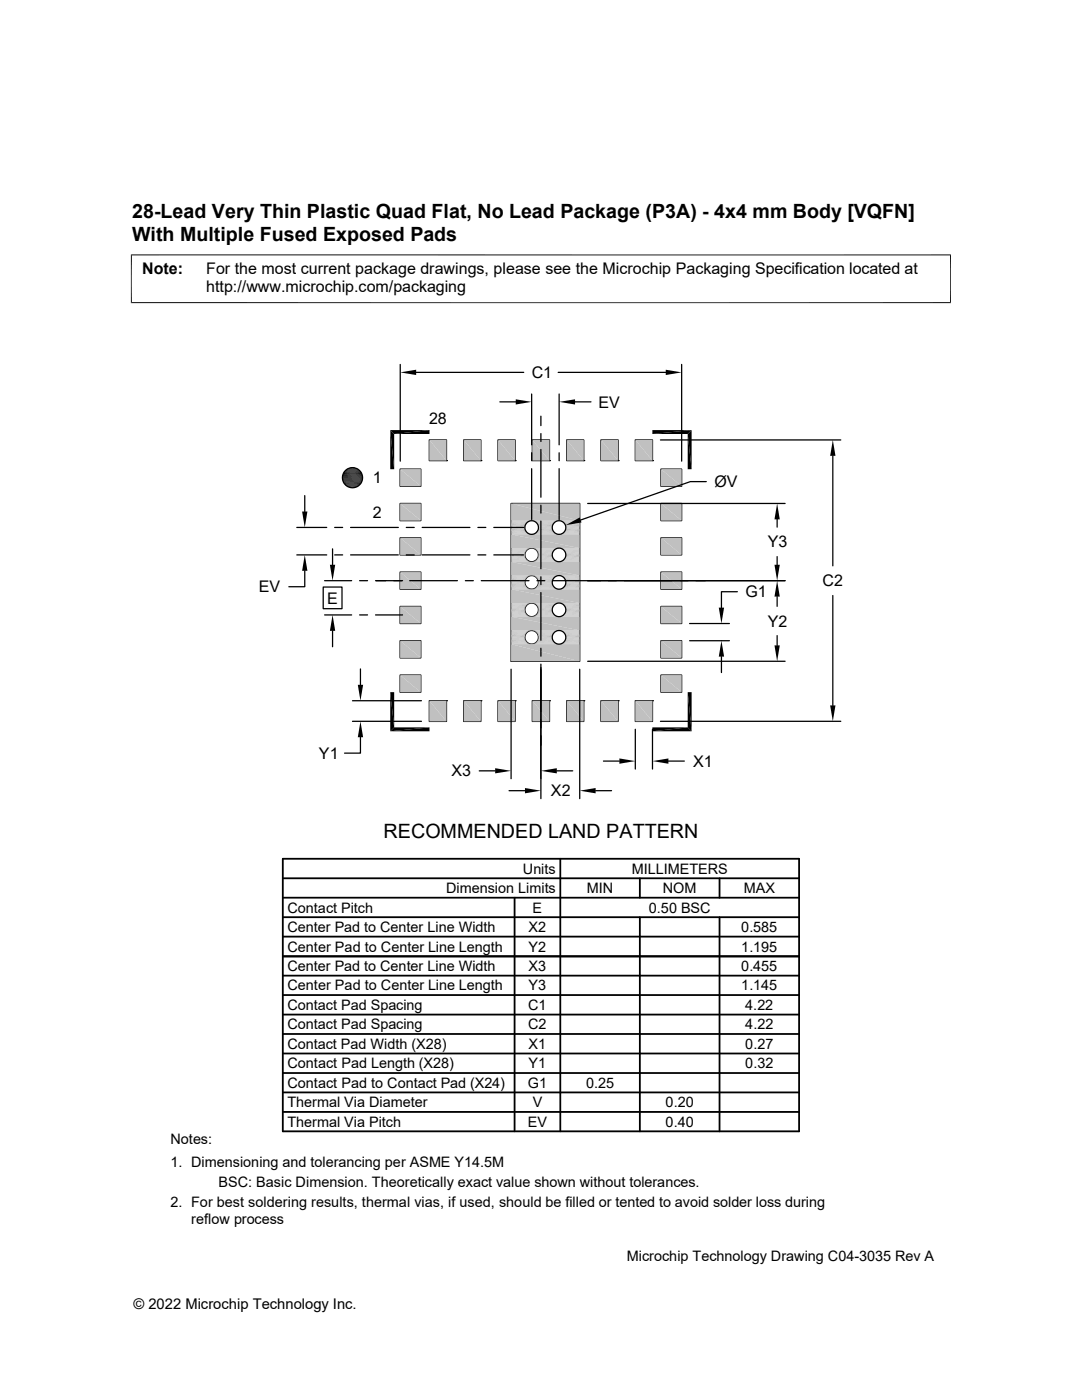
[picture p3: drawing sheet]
<svg xmlns="http://www.w3.org/2000/svg" width="216mm" height="279mm" viewBox="0 0 216 279" stroke-linecap="round" stroke-linejoin="round" font-family="sans-serif">
<g fill="none" stroke="#000" stroke-width=".25">
<path d="M79.8 93.6h4.2v3.4h-4.2zM85.7 87.8h3.4v4.1h-3.4zM89.1 91.9h.1M92.5 87.8h3.4v4.1h-3.4zM95.9 91.9h.1M99.4 87.8h3.4v4.1h-3.4zM102.8 91.9h.1M106.2 87.8h3.4v4.1h-3.4zM109.6 91.9h.1M113.1 87.8h3.4v4.1h-3.4zM116.5 91.9h.1M119.9 87.8h3.4v4.1h-3.4z"/>
<path d="M123.3 91.9h.1M126.8 87.8h3.4v4.1h-3.4zM130.2 91.9h.1M131.9 93.6h4.1v3.4h-4.1zM79.8 114.2h4.2v3.4h-4.2zM79.8 107.3h4.2v3.4h-4.2zM79.8 100.5h4.2v3.4h-4.2zM102 100.5h13.7v31.5h-13.7zM131.9 114.2h4.1v3.4h-4.1zM131.9 107.3h4.1v3.4h-4.1zM131.9 100.5h4.1v3.4h-4.1zM79.8 134.7h4.2v3.5h-4.2z"/>
<path d="M79.8 127.9h4.2v3.4h-4.2zM79.8 121h4.2v3.4h-4.2zM85.7 139.8h3.4v4.2h-3.4zM89.1 139.8h.1M92.5 139.8h3.4v4.2h-3.4zM95.9 139.8h.1M99.4 139.8h3.4v4.2h-3.4zM102 132h.1M102.8 139.8h.1M106.2 139.8h3.4v4.2h-3.4zM109.6 139.8h.1M113.1 139.8h3.4v4.2h-3.4z"/>
<path d="M116.5 139.8h.1M119.9 139.8h3.4v4.2h-3.4zM123.3 139.8h.1M126.8 139.8h3.4v4.2h-3.4zM130.2 139.8h.1M131.9 134.7h4.1v3.5h-4.1zM131.9 127.9h4.1v3.4h-4.1zM131.9 121h4.1v3.4h-4.1z"/>
<circle cx="106.1" cy="110.7" r="1.36"/>
<circle cx="106.1" cy="116.2" r="1.36"/>
<circle cx="106.1" cy="121.7" r="1.36"/>
<circle cx="106.1" cy="127.2" r="1.36"/>
</g>
<g fill="#c0c0c0">
<path d="M126.8 87.8l3.4 4.1h-3.4z"/>
<path d="M126.8 87.8h3.4v4.1z"/>
<path d="M119.9 87.8l3.4 4.1h-3.4z"/>
<path d="M119.9 87.8h3.4v4.1z"/>
<path d="M113.1 87.8l3.4 4.1h-3.4z"/>
<path d="M113.1 87.8h3.4v4.1z"/>
<path d="M106.2 87.8l3.4 4.1h-3.4z"/>
<path d="M106.2 87.8h3.4v4.1z"/>
<path d="M99.4 87.8l3.4 4.1h-3.4z"/>
<path d="M99.4 87.8h3.4v4.1z"/>
<path d="M92.5 87.8l3.4 4.1h-3.4z"/>
<path d="M92.5 87.8h3.4v4.1z"/>
<path d="M85.7 87.8l3.4 4.1h-3.4z"/>
<path d="M85.7 87.8h3.4v4.1z"/>
<path d="M131.9 93.6l4.1 3.4h-4.1z"/>
<path d="M131.9 93.6h4.1v3.4z"/>
<path d="M79.8 93.6l4.2 3.4h-4.2z"/>
<path d="M79.8 93.6h4.2v3.4z"/>
<path d="M131.9 100.5l4.1 3.4h-4.1z"/>
<path d="M131.9 100.5h4.1v3.4z"/>
<path d="M79.8 100.5l4.2 3.4h-4.2z"/>
<path d="M79.8 100.5h4.2v3.4z"/>
<path d="M102 100.5l13.7 3.4h-13.7z"/>
<path d="M102 100.5h13.7v3.4z"/>
</g>
<g fill="none" stroke="#c0c0c0" stroke-width=".2">
<path d="M102 103.9h4M102 104h3.7M102 104.1h3.5M102 104.3h3.3M102 104.4h3.1M102 106.1h3.1M102 106.3h3.3M102 106.4h3.5M102 106.5h3.7M102 106.6h4M106.2 103.9h5.2M106.2 106.6h5.2"/>
<path d="M106.4 104h4.8M106.4 106.5h4.8M106.7 104.1h4.3M106.7 106.4h4.3M106.9 104.3h3.8M106.9 106.3h3.8M107.1 106.1h3.5M107.1 104.4h3.5M111.7 103.9h4M111.7 106.6h4M111.9 104h3.8M111.9 106.5h3.8"/>
<path d="M112.2 104.1h3.5M112.2 106.4h3.5M112.4 106.3h3.3M112.4 104.3h3.3M112.6 104.4h3.1M112.6 106.1h3.1"/>
</g>
<path d="M102 104.7h2.9M102 105.4h2.7M102 105.9h2.9M107.3 104.7h3.1M107.3 105.9h3.1M107.4 105.4h2.8M112.7 105.9h3M112.7 104.7h3M112.9 105.4h2.8" fill="none" stroke="#c0c0c0" stroke-width=".23"/>
<path d="M102 104.9h2.8M102 105.2h2.7M102 105.6h2.8M107.4 105.6h2.9M107.4 104.9h2.9M107.4 105.2h2.8M112.8 104.9h2.9M112.8 105.6h2.9M112.9 105.2h2.8" fill="none" stroke="#c0c0c0" stroke-width=".25"/>
<g fill="#c0c0c0">
<path d="M102 106.6l13.7 2.8h-13.7z"/>
<path d="M102 106.6h13.7v2.8z"/>
</g>
<g fill="none" stroke="#c0c0c0" stroke-width=".2">
<path d="M102 109.4h4M102 109.5h3.7M102 109.6h3.5M102 109.7h3.3M102 109.9h3.1M106.2 109.4h5.2M106.4 109.5h4.8M106.7 109.6h4.3M106.9 109.7h3.8M107.1 109.9h3.5M111.7 109.4h4M111.9 109.5h3.8"/>
<path d="M112.2 109.6h3.5M112.4 109.7h3.3M112.6 109.9h3.1"/>
</g>
<path d="M102 110.1h2.9M102 110.4h2.8M107.3 110.1h3.1M107.4 110.4h2.9M112.7 110.1h3M112.8 110.4h2.9" fill="none" stroke="#c0c0c0" stroke-width=".23"/>
<g fill="#c0c0c0">
<path d="M131.9 107.3l4.1 3.4h-4.1z"/>
<path d="M131.9 107.3h4.1v3.4z"/>
</g>
<path d="M102 110.6h2.7M107.4 110.6h2.8M112.9 110.6h2.8" fill="none" stroke="#c0c0c0" stroke-width=".25"/>
<g fill="#c0c0c0">
<path d="M79.8 107.3l4.2 3.4h-4.2z"/>
<path d="M79.8 107.3h4.2v3.4z"/>
</g>
<path d="M102 110.9h2.7M102 111.1h2.8M107.4 111.1h2.9M107.4 110.9h2.8M112.8 111.1h2.9M112.9 110.9h2.8" fill="none" stroke="#c0c0c0" stroke-width=".25"/>
<path d="M102 111.4h2.9M102 111.6h3.1M107.1 111.6h3.5M107.3 111.4h3.1M112.6 111.6h3.1M112.7 111.4h3" fill="none" stroke="#c0c0c0" stroke-width=".21"/>
<path d="M102 111.8h3.3M102 111.9h3.5M102 112h3.7M102 112.1h4M106.2 112.1h5.2M106.4 112h4.8M106.7 111.9h4.3M106.9 111.8h3.8M111.7 112.1h4M111.9 112h3.8M112.2 111.9h3.5M112.4 111.8h3.3" fill="none" stroke="#c0c0c0" stroke-width=".2"/>
<g fill="#c0c0c0">
<path d="M102 112.1l13.7 2.8h-13.7z"/>
<path d="M102 112.1h13.7v2.8z"/>
</g>
<g fill="none" stroke="#c0c0c0" stroke-width=".2">
<path d="M102 114.9h4M102 115h3.7M102 115.1h3.5M102 115.2h3.3M102 115.4h3.1M102 117.2h3.3M102 117.4h3.5M102 117.5h3.7M102 117.6h4M106.2 114.9h5.2M106.2 117.6h5.2M106.4 115h4.8"/>
<path d="M106.4 117.5h4.8M106.7 115.1h4.3M106.7 117.4h4.3M106.9 115.2h3.8M106.9 117.2h3.8M107.1 115.4h3.5M111.7 114.9h4M111.7 117.6h4M111.9 115h3.8M111.9 117.5h3.8M112.2 115.1h3.5M112.2 117.4h3.5"/>
<path d="M112.4 117.2h3.3M112.4 115.2h3.3M112.6 115.4h3.1"/>
</g>
<path d="M102 115.6h2.9M102 115.9h2.8M107.3 115.6h3.1M107.4 115.9h2.9M112.7 115.6h3M112.8 115.9h2.9" fill="none" stroke="#c0c0c0" stroke-width=".23"/>
<path d="M102 116.1h2.7M102 116.4h2.7M102 116.6h2.8M107.4 116.6h2.9M107.4 116.4h2.8M107.4 116.1h2.8M112.8 116.6h2.9M112.9 116.4h2.8M112.9 116.1h2.8" fill="none" stroke="#c0c0c0" stroke-width=".25"/>
<path d="M102 116.8h2.9M102 117.1h3.1M107.1 117.1h3.5M107.3 116.8h3.1M112.6 117.1h3.1M112.7 116.8h3" fill="none" stroke="#c0c0c0" stroke-width=".21"/>
<g fill="#c0c0c0">
<path d="M131.9 114.2l4.1 3.4h-4.1z"/>
<path d="M131.9 114.2h4.1v3.4z"/>
<path d="M79.8 114.2l4.2 3.4h-4.2z"/>
<path d="M79.8 114.2h4.2v3.4z"/>
<path d="M102 117.6l13.7 2.8h-13.7z"/>
<path d="M102 117.6h13.7v2.8z"/>
</g>
<g fill="none" stroke="#c0c0c0" stroke-width=".2">
<path d="M102 120.4h4M102 120.4h3.7M102 120.5h3.5M102 120.7h3.3M102 122.7h3.3M102 122.9h3.5M102 123h3.7M102 123h4M106.2 120.4h5.2M106.2 123h5.2M106.4 120.4h4.8M106.4 123h4.8"/>
<path d="M106.7 120.5h4.3M106.7 122.9h4.3M106.9 120.7h3.8M106.9 122.7h3.8M111.7 120.4h4M111.7 123h4M111.9 120.4h3.8M111.9 123h3.8M112.2 120.5h3.5M112.2 122.9h3.5M112.4 122.7h3.3M112.4 120.7h3.3"/>
</g>
<path d="M102 120.9h3.1M102 122.5h3.1M107.1 122.5h3.5M107.1 120.9h3.5M112.6 120.9h3.1M112.6 122.5h3.1" fill="none" stroke="#c0c0c0" stroke-width=".21"/>
<path d="M102 121.1h2.9M102 121.3h2.8M102 122.1h2.8M102 122.3h2.9M107.3 121.1h3.1M107.3 122.3h3.1M107.4 122.1h2.9M107.4 121.3h2.9M112.7 122.3h3M112.7 121.1h3M112.8 121.3h2.9M112.8 122.1h2.9" fill="none" stroke="#c0c0c0" stroke-width=".23"/>
<path d="M102 121.6h2.7M102 121.8h2.7M107.4 121.8h2.8M107.4 121.6h2.8M112.9 121.8h2.8M112.9 121.6h2.8" fill="none" stroke="#c0c0c0" stroke-width=".25"/>
<g fill="#c0c0c0">
<path d="M131.9 121l4.1 3.4h-4.1z"/>
<path d="M131.9 121h4.1v3.4z"/>
<path d="M79.8 121l4.2 3.4h-4.2z"/>
<path d="M79.8 121h4.2v3.4z"/>
<path d="M102 123.1l13.7 2.7h-13.7z"/>
<path d="M102 123.1h13.7v2.7z"/>
</g>
<g fill="none" stroke="#c0c0c0" stroke-width=".2">
<path d="M102 125.8h4M102 125.9h3.7M102 126h3.5M102 126.2h3.3M102 128h3.1M102 128.2h3.3M102 128.3h3.5M102 128.5h3.7M102 128.5h4M106.2 125.8h5.2M106.2 128.5h5.2M106.4 125.9h4.8"/>
<path d="M106.4 128.5h4.8M106.7 126h4.3M106.7 128.3h4.3M106.9 126.2h3.8M106.9 128.2h3.8M107.1 128h3.5M111.7 125.8h4M111.7 128.5h4M111.9 125.9h3.8M111.9 128.5h3.8M112.2 126h3.5M112.2 128.3h3.5"/>
<path d="M112.4 128.2h3.3M112.4 126.2h3.3M112.6 128h3.1"/>
</g>
<path d="M102 126.4h3.1M102 126.6h2.9M107.1 126.4h3.5M107.3 126.6h3.1M112.6 126.4h3.1M112.7 126.6h3" fill="none" stroke="#c0c0c0" stroke-width=".21"/>
<path d="M102 126.8h2.8M102 127.1h2.7M102 127.3h2.7M107.4 126.8h2.9M107.4 127.3h2.8M107.4 127.1h2.8M112.8 126.8h2.9M112.9 127.3h2.8M112.9 127.1h2.8" fill="none" stroke="#c0c0c0" stroke-width=".25"/>
<path d="M102 127.6h2.8M102 127.8h2.9M107.3 127.8h3.1M107.4 127.6h2.9M112.7 127.8h3M112.8 127.6h2.9" fill="none" stroke="#c0c0c0" stroke-width=".23"/>
<g fill="#c0c0c0">
<path d="M131.9 127.9l4.1 3.4h-4.1z"/>
<path d="M131.9 127.9h4.1v3.4z"/>
<path d="M79.8 127.9l4.2 3.4h-4.2z"/>
<path d="M79.8 127.9h4.2v3.4z"/>
<path d="M102 128.5l13.7 3.5h-13.7z"/>
<path d="M102 128.5h13.7v3.5z"/>
<path d="M131.9 134.7l4.1 3.5h-4.1z"/>
<path d="M131.9 134.7h4.1v3.5z"/>
<path d="M79.8 134.7l4.2 3.5h-4.2z"/>
<path d="M79.8 134.7h4.2v3.5z"/>
<path d="M126.8 139.8l3.4 4.2h-3.4z"/>
<path d="M126.8 139.8h3.4v4.2z"/>
<path d="M119.9 139.8l3.4 4.2h-3.4z"/>
<path d="M119.9 139.8h3.4v4.2z"/>
<path d="M113.1 139.8l3.4 4.2h-3.4z"/>
<path d="M113.1 139.8h3.4v4.2z"/>
<path d="M106.2 139.8l3.4 4.2h-3.4z"/>
<path d="M106.2 139.8h3.4v4.2z"/>
<path d="M99.4 139.8l3.4 4.2h-3.4z"/>
<path d="M99.4 139.8h3.4v4.2z"/>
<path d="M92.5 139.8l3.4 4.2h-3.4z"/>
<path d="M92.5 139.8h3.4v4.2z"/>
<path d="M85.7 139.8l3.4 4.2h-3.4z"/>
<path d="M85.7 139.8h3.4v4.2z"/>
</g>
<g fill="none" stroke="#000" stroke-width=".25">
<path d="M79.9 72.7v19.3M83 74.3h21.5M106.1 78.6v10.2M111.4 74.3h21.4M111.6 78.6v10.2M136 72.7v19.3M60.8 98.9v3.2M99.7 80.2h3.2M106.1 90.4v1.5M106.1 93.5v10.2M107.9 83.1v1.8M107.9 86.5v1.6"/>
<path d="M107.9 89.7v9.5M111.6 90.4v1.5M111.6 93.5v10.2M114.7 80.2h3.2M131.8 87.8h36M140.9 96.1h-3.1l-21.9 7.7M166.2 91v21.9M59.2 110.7h6M59.2 105.3h6M60.8 113.9v3.2h-3.2M64.5 117.2h3.7v4.3h-3.7zM64.8 115.9h5.4"/>
<path d="M66.4 109.5v3.2M66.8 110.7h1.6M66.8 105.3h1.6M70 110.7h9.5M70 105.3h9.5M71.8 115.9h1.5M74.9 115.9h5.4M81.1 110.7h1.6M81.1 105.3h1.6M81.7 115.9h9.6M84.2 110.7h9.6M84.2 105.3h9.6"/>
<path d="M92.9 115.9h1.5M95.4 110.7h1.5M95.4 105.3h1.5M96 115.9h9.6M98.5 110.7h6M98.5 105.3h6M107.1 115.9h1.6M107.9 100.8v1.6M107.9 104v9.5M107.9 115.1v1.6M107.9 118.3v9.5M117.3 100.5h39.4"/>
<path d="M147.1 118.1h-3.1v3.2M155.1 103.7v1.5M155.1 111.1v1.6M155.1 119.1v1.9M156.7 115.9h-46.4M166.2 118.9v21.9M64.8 122.7h5.4M66.4 125.9v3.2M70.3 139.8h13.8M71.8 122.7h1.5M71.9 133.5v3.2M74.9 122.7h5.4"/>
<path d="M102 133.6v21.8M107.9 129.4v1.6M107.9 132.5v26.9M115.7 133.6v25.8M117.3 132h39.4M137.6 127.9h7.9M137.6 124.4h7.9M144 131v3.2M155.1 126.9v1.9M70.3 144h13.8M71.9 147.1v3.2h-3.2M95.6 153.8h3.2"/>
<path d="M101.6 157.8h3.2M111.1 153.8h3.2M118.9 157.8h3.1M120.4 151.9h3.2M126.8 145.5v8M130.2 145.5v8M131.8 144h36M133.4 151.9h3.1"/>
<circle cx="70.3" cy="95.3" r="2.01"/>
<circle cx="106.1" cy="105.3" r="1.36"/>
<circle cx="111.5" cy="110.7" r="1.36"/>
<circle cx="111.5" cy="116.2" r="1.36"/>
<circle cx="111.5" cy="105.3" r="1.36"/>
<circle cx="111.5" cy="127.2" r="1.36"/>
<circle cx="111.5" cy="121.7" r="1.36"/>
</g>
<g fill="none" stroke="#000" stroke-width=".36">
<path d="M56.4 175.3h103M56.4 171.4h103v54.4h-103zM56.4 179.2h103M102.7 179.2v46.6M111.8 171.4v54.4M127.7 175.3v3.9M143.6 175.3v3.9M56.4 186.9h103M56.4 183h103M56.4 190.8h103M56.4 190.9h103M56.4 198.6h103"/>
<path d="M56.4 194.7h103M127.7 183v42.8M143.6 183v42.8M56.4 206.4h103M56.4 210.2h103M56.4 214.1h103M56.4 202.5h103M56.4 218h103M56.4 221.9h103"/>
</g>
<g fill="#000">
<path d="M79.9 74.3l3.1-.5v1zM102.9 79.7l3.2 .5-3.2 .5zM111.6 80.2l3.1-.5v1zM132.8 73.8l3.2 .5-3.2 .5zM69.3 97.1l1.9 .1zM69.5 93.5l1.8 .1zM69.5 97.2l1.5 .1zM69.5 97.2h1.7zM69.5 93.5h1.7zM69.7 93.4l1.5 .1zM69.7 97.3h1.1zM69.7 97.3h1.3z"/>
<path d="M69.7 93.4h1.3zM69.9 93.4h1.1zM69.9 97.3h.6zM69.9 97.3h.9zM69.9 93.4h.9zM70 93.3l.8 .1zM70 97.3h.5zM70 93.3h.5zM77.9 85.8l.8 7.8h-.8zM77.9 85.8l.8 .8v7zM78.7 86.6l7-.8v.8zM77.9 85.8h7.8l-7 .8z"/>
<path d="M130.2 85.8h7.8l-7.8 .8zM130.2 86.6l7.8-.8-.8 .8zM137.2 86.6l.8 7h-.8zM137.2 86.6l.8-.8v7.8zM166.2 87.8l.5 3.2h-1zM60.3 102.1h1l-.5 3.2zM60.8 110.7l.5 3.2h-1zM65.8 112.7h1.1l-.5 3.2zM112.9 104.8l2.8-1.5 .3 1zM155.1 100.5l.5 3.2h-1.1zM154.5 112.7h1.1l-.5 3.2zM155.1 115.9l.5 3.2h-1.1z"/>
<path d="M66.4 122.7l.5 3.2h-1.1zM71.4 136.7h1.1l-.6 3.1zM144 127.9l.5 3.1h-1.1zM143.4 121.3h1.1l-.5 3.1zM154.5 128.8h1.1l-.5 3.2zM71.9 144l.6 3.1h-1.1zM77.9 138.1l.8 7.1-.8 .7zM77.9 138.1h.8v7.1zM77.9 145.9l7.8-.7v.7zM77.9 145.9l.8-.7h7zM98.8 153.3l3.2 .5-3.2 .5zM104.8 157.3l3.1 .5-3.1 .5z"/>
<path d="M107.9 153.8l3.2-.5v1zM115.7 157.8l3.2-.5v1zM123.6 151.4l3.2 .5-3.2 .5zM130.2 145.2h7l-7 .7zM130.2 145.9l7-.7 .8 .7zM130.2 151.9l3.2-.5v1zM137.2 138.1l.8 7.8-.8-.7zM137.2 138.1h.8v7.8zM165.7 140.8h1l-.5 3.2z"/>
</g>
<g fill="none" stroke="#000" stroke-width=".2">
<path d="M26.1 50.9h163.7M26.2 50.8v9.7M189.7 50.8v9.7M26.1 60.4h163.7M68.3 95.2h4.1M68.3 95.4h4.1M68.3 95.6h4M68.3 95h4M68.3 94.9h4M68.3 95.8h4M68.4 94.7h3.9M68.4 96h3.9"/>
<path d="M68.5 96.2h3.7M68.5 94.5h3.7M68.5 96.4h3.6M68.5 94.3h3.6M68.6 96.5h3.5M68.6 94.2h3.5M68.7 94h3.2M68.7 96.7h3.2M68.9 96.8h2.9M68.9 93.9h2.9M69 93.7h2.6M69 96.9h2.6"/>
<path d="M69.2 93.6h2.3M69.2 97h2.3M69.3 93.5h2M69.3 97.1h2"/>
</g>
<g font-size="3.9">
<text x="26.4" y="43.5">28-Lead Very Thin Plastic Quad Flat, No Lead Package (P3A) - 4x4 mm Body [VQFN]</text>
<text x="26.4" y="48">With Multiple Fused Exposed Pads</text>
<text x="76.5" y="167.3">RECOMMENDED LAND PATTERN</text>
</g>
<g font-size="3.2">
<text x="28.4" y="54.6">Note:</text>
<text x="41.1" y="58.3">http://www.microchip.com/packaging</text>
<text x="41.1" y="54.6">For the most current package drawings, please see the Microchip Packaging Specification located at</text>
<text x="106.1" y="75.4">C1</text>
<text x="119.4" y="81.3">EV</text>
<text x="85.6" y="84.7">28</text>
<text x="74.4" y="96.5">1</text>
<text x="142.6" y="97.2">ØV</text>
<text x="74.4" y="103.3">2</text>
<text x="153.2" y="109.3">Y3</text>
<text x="51.6" y="118.2">EV</text>
<text x="148.7" y="119.2">G1</text>
<text x="164.1" y="117">C2</text>
<text x="65.3" y="120.5">E</text>
<text x="153.2" y="125.1">Y2</text>
<text x="63.6" y="151.4">Y1</text>
<text x="90.1" y="155">X3</text>
<text x="138.3" y="153">X1</text>
<text x="109.9" y="158.9">X2</text>
</g>
<g font-size="2.9">
<text x="89" y="178.2">Dimension Limits</text>
<text x="104.3" y="174.4">Units</text>
<text x="117.1" y="178.2">MIN</text>
<text x="126" y="174.4">MILLIMETERS</text>
<text x="132.3" y="178.2">NOM</text>
<text x="148.4" y="178.2">MAX</text>
<text x="57.3" y="182.1">Contact Pitch</text>
<text x="106.3" y="182.1">E</text>
<text x="129.5" y="182.1">0.50 BSC</text>
<text x="57.3" y="186">Center Pad to Center Line Width</text>
<text x="57.3" y="189.9">Center Pad to Center Line Length</text>
<text x="105.5" y="189.9">Y2</text>
<text x="105.5" y="186">X2</text>
<text x="147.9" y="189.9">1.195</text>
<text x="147.9" y="186">0.585</text>
<text x="57.3" y="193.8">Center Pad to Center Line Width</text>
<text x="57.3" y="197.7">Center Pad to Center Line Length</text>
<text x="105.5" y="197.7">Y3</text>
<text x="105.5" y="193.8">X3</text>
<text x="147.9" y="197.7">1.145</text>
<text x="147.9" y="193.8">0.455</text>
<text x="57.3" y="201.6">Contact Pad Spacing</text>
<text x="105.4" y="201.6">C1</text>
<text x="148.7" y="201.6">4.22</text>
<text x="57.3" y="205.4">Contact Pad Spacing</text>
<text x="57.3" y="209.3">Contact Pad Width (X28)</text>
<text x="105.4" y="205.4">C2</text>
<text x="105.5" y="209.3">X1</text>
<text x="148.7" y="205.4">4.22</text>
<text x="148.7" y="209.3">0.27</text>
<text x="57.3" y="213.2">Contact Pad Length (X28)</text>
<text x="105.5" y="213.2">Y1</text>
<text x="148.7" y="213.2">0.32</text>
<text x="57.3" y="217.1">Contact Pad to Contact Pad (X24)</text>
<text x="57.3" y="221">Thermal Via Diameter</text>
<text x="105.3" y="217.1">G1</text>
<text x="106.3" y="221">V</text>
<text x="116.9" y="217.1">0.25</text>
<text x="132.8" y="221">0.20</text>
<text x="57.3" y="224.9">Thermal Via Pitch</text>
<text x="105.3" y="224.9">EV</text>
<text x="132.8" y="224.9">0.40</text>
<text x="34" y="228.3">Notes:</text>
<text x="34" y="232.9">1. Dimensioning and tolerancing per ASME Y14.5M</text>
<text x="43.6" y="236.9">BSC: Basic Dimension. Theoretically exact value shown without tolerances.</text>
<text x="34" y="241">2. For best soldering results, thermal vias, if used, should be filled or tented to avoid solder loss during</text>
<text x="38.1" y="244.3">reflow process</text>
<text x="125.1" y="251.7">Microchip Technology Drawing C04-3035 Rev A</text>
<text x="26.6" y="261.3">© 2022 Microchip Technology Inc.</text>
</g>
</svg>
